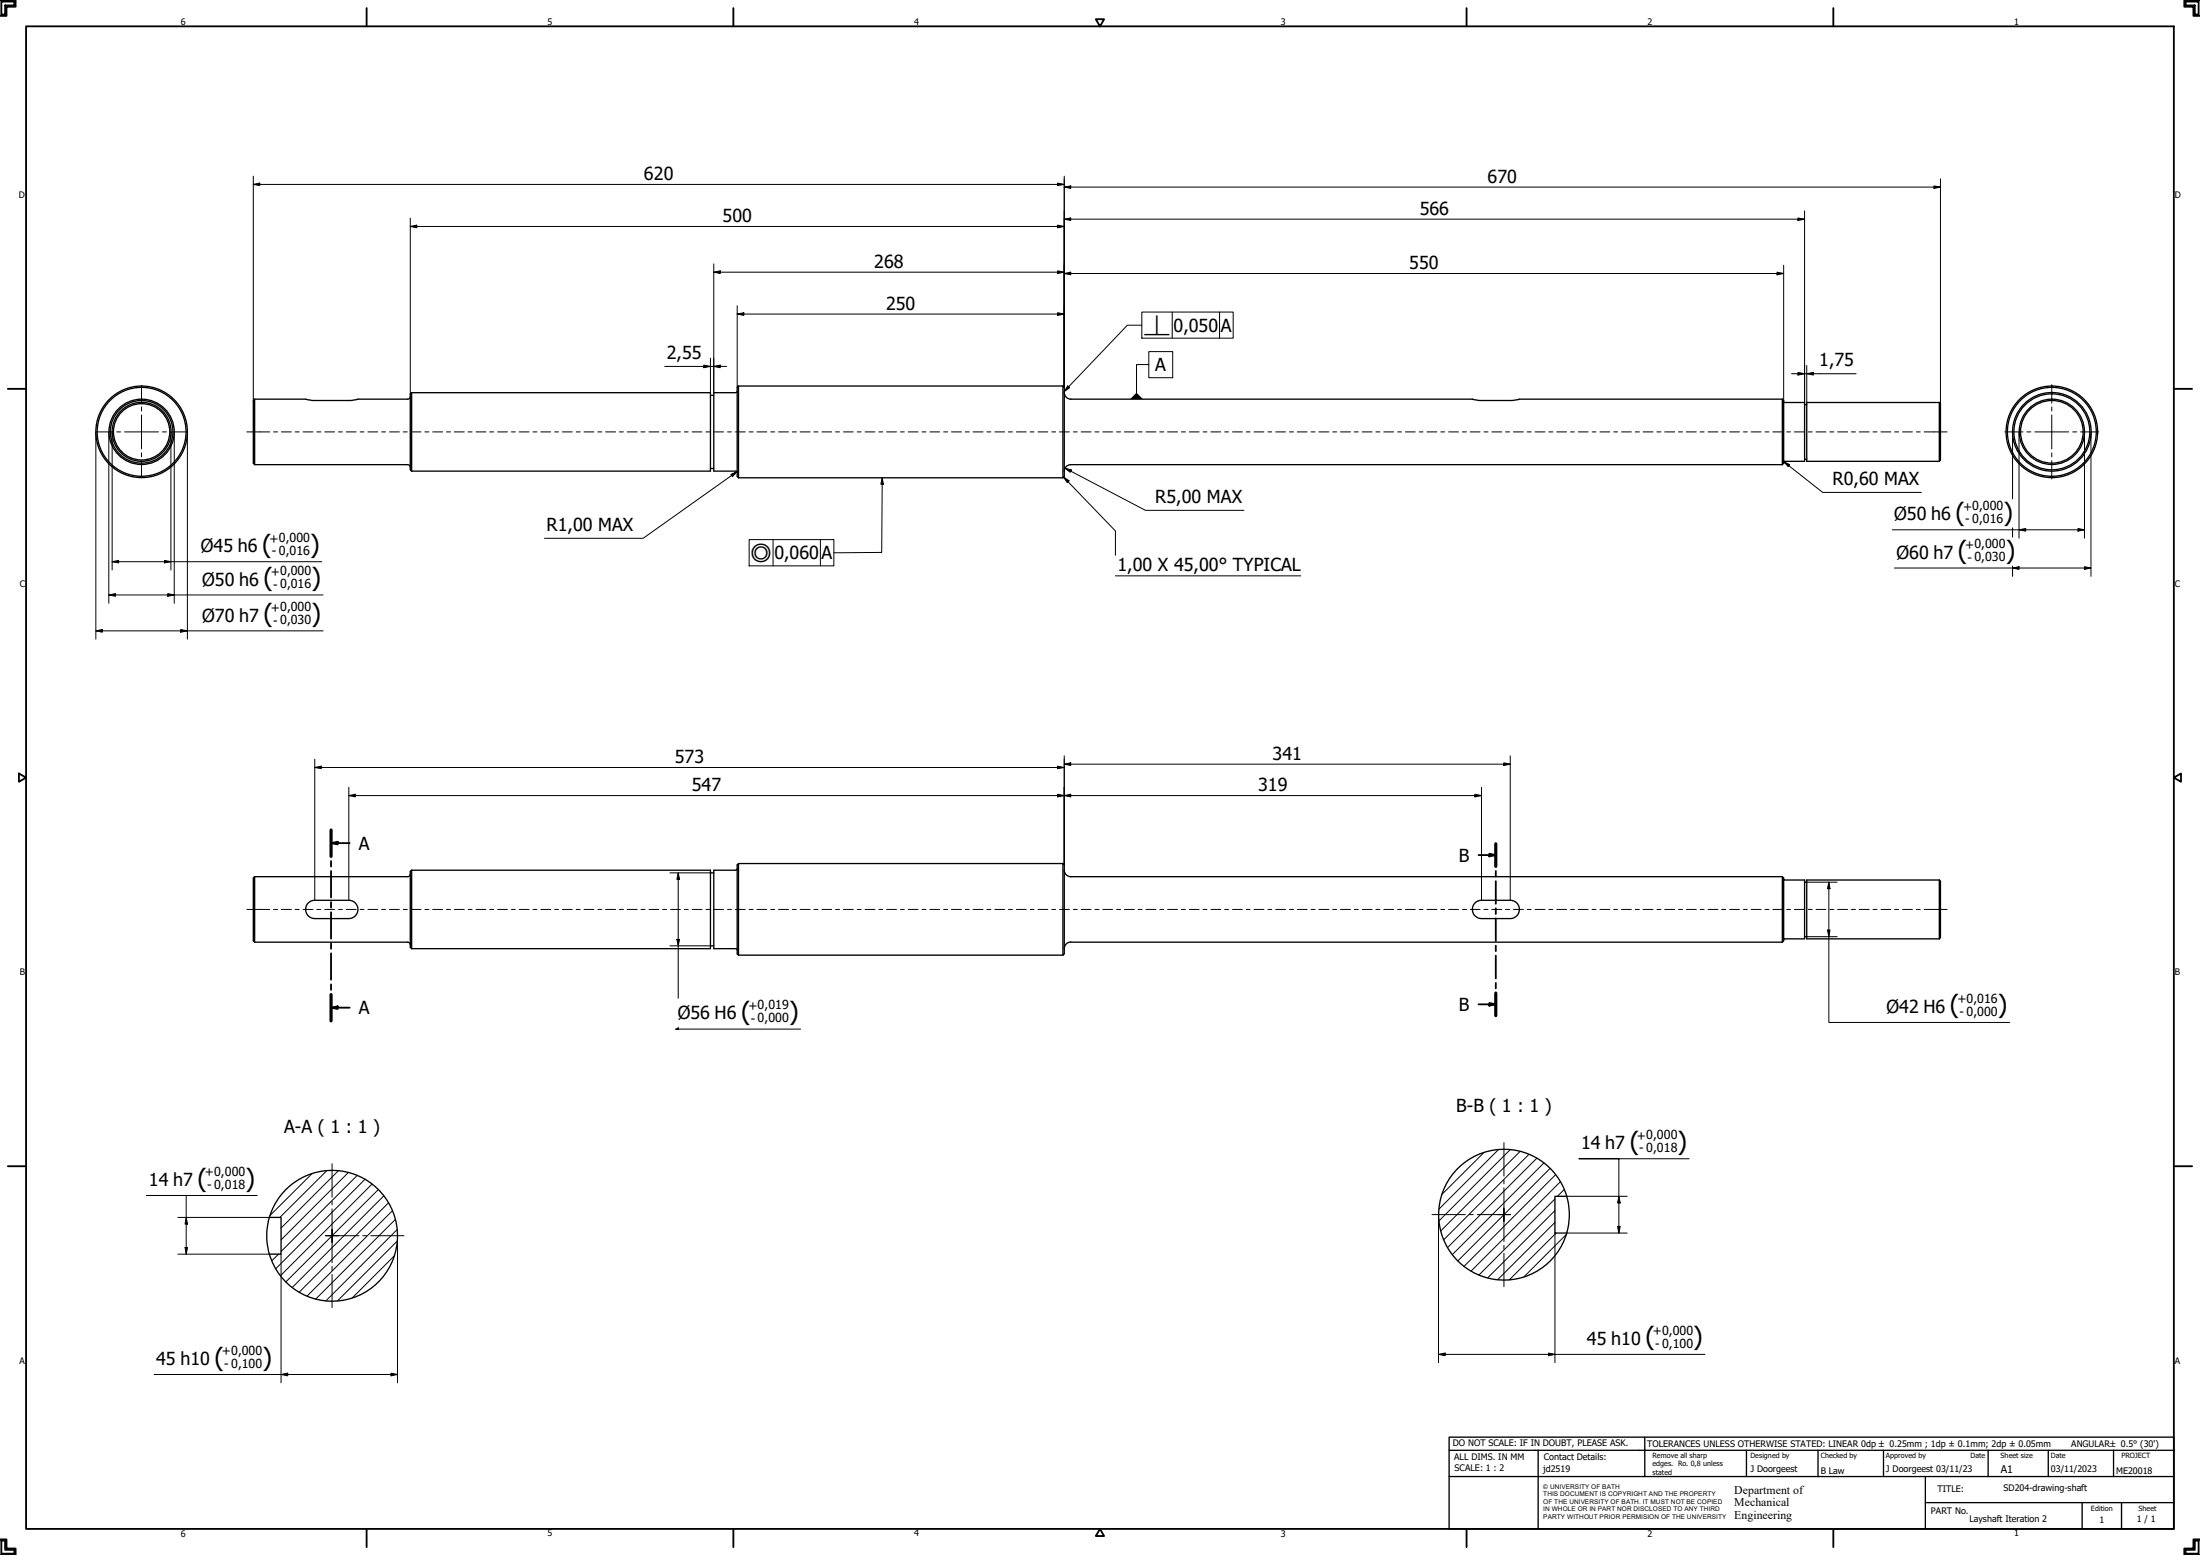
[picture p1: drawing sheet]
<svg xmlns="http://www.w3.org/2000/svg" width="841mm" height="594mm" viewBox="0 0 841 594" stroke-linecap="round" stroke-linejoin="round" font-family="sans-serif">
<!-- layer: Hatch (ISO) -->
<g fill="none" stroke="#000" stroke-width=".38">
<path d="M572.8 439.2l-22.8 22.8M577.3 439.2l-27.2 27.2M581.2 439.8l-30.5 30.5M119.3 448.4l-16.1 16M124.9 447.3l-17.9 17.8M129.3 447.3l-21.9 21.9M133.2 448l-25.8 25.7M136.6 449l-29.2 29.1M139.6 450.5l-34.2 34.2M142.2 452.3l-35 35.1M144.7 454.4l-35.4 35.3M146.7 456.9l-35 35"/>
<path d="M148.5 459.5l-34.1 34.2M567.2 440.3l-16 16M584.5 441l-32.6 32.7M587.5 442.5l-34.2 34.2M590.2 444.3l-35 35M592.6 446.4l-35.3 35.3M594.4 458.1l-29.1 29M594.7 448.8l-35.1 35M596.5 451.5l-34.1 34.1M598 454.4l-2.6 2.6M106.5 479.1l-2.6 2.6M150.1 462.5l-32.8 32.7"/>
<path d="M150.7 479.8l-16 16M151.1 465.9l-30.4 30.4M151.8 474.2l-22.8 22.8M151.8 469.7l-27.2 27.3M594.4 467l-21.9 21.9M594.4 462.5l-25.7 25.7M594.9 471.1l-17.9 17.8M598.7 471.7l-16.1 16.1"/>
</g>
<!-- layer: Visible (ISO) -->
<g fill="none" stroke="#000" stroke-width=".51">
<path d="M97.3 152.5v25M97.3 152.5l-.5 .5v24l.5 .5M156.8 151.5a.99 .99 0 0 1-1 1h-19l-2.8 .5h-14.4l-2.7-.5h-19.6M157.4 150v30M157.4 150l-.6 .5v29l.6 .5M157.4 150h114.2v30h-114.2M271.6 151h1.3M281.3 150h-8.4v30h8.4M281.8 149.5l-.5 .5M282.3 147.5v35M282.3 147.5l-.5 .5v34l.5 .5M282.3 147.5h124"/>
<path d="M406.3 147.5v35M406.3 147.5l.5 .5v34l-.5 .5M406.8 150l.6 1.6 .8 .6 1.1 .3h153.6l2.8 .5h12.3l2.8-.5h100.6M681.4 152.5l.5 .5v24l-.5 .5M681.4 152.5v25M681.9 153.5l.2 .3M682.1 153.8h7.8v22.4h-7.8M689.9 154.6h.8M741.4 153.8l.4 .5v21.4l-.4 .5M741.4 153.8v22.4M741.4 153.8h-50.7v22.4h50.7M97.3 177.5h58.6a.98 .98 0 0 1 .9 1"/>
<path d="M271.6 179h1.3M681.4 177.5h-272l-1.6 .6-.7 .8-.3 1.1M682.1 176.2l-.2 .3M689.9 175.4h.8M281.3 180.1l.5 .4M282.3 182.5h124M97.3 334.9v25.1M97.3 334.9l-.5 .5v24l.5 .6M156.8 334a.98 .98 0 0 1-.9 .9h-58.6M157.4 332.5v29.9M157.4 332.5l-.6 .4v29l.6 .5M157.4 332.5h114.2v29.9h-114.2"/>
<path d="M271.6 333.5h1.3M281.3 332.5h-8.4v29.9h8.4M281.8 331.9l-.5 .5M282.3 329.9v35M282.3 329.9l-.5 .5v34l.5 .5M282.3 329.9h124M406.3 329.9v35M406.3 329.9l.5 .5v34l-.5 .5M406.8 332.4l.6 1.6 .8 .7 1.2 .2h272M681.4 334.9l.5 .5v24l-.5 .6M681.4 334.9v25.1M681.9 335.9l.2 .2"/>
<path d="M682.1 336.2h7.8v22.5h-7.8M689.9 337h.8M741.4 336.2l.4 .4v21.6l-.4 .5M741.4 336.2v22.5M741.4 336.2h-50.7v22.5h50.7M97.3 360h58.6a.98 .98 0 0 1 .9 .9M117.9 345l1.1-.8 1.3-.2h13a3.5 3.5 0 0 1 3.5 3.4 3.5 3.5 0 0 1-3.5 3.5h-13a3.5 3.5 0 0 1-3.2-2.1 3.5 3.5 0 0 1 .8-3.8zM563.9 345l1.1-.8 1.4-.2h10.9a3.5 3.5 0 0 1 3.5 3.4 3.5 3.5 0 0 1-3.5 3.5h-10.9a3.5 3.5 0 0 1-3.3-2.1 3.5 3.5 0 0 1 .8-3.8zM681.4 360l-272-.1-1.6 .5-.7 .9-.3 1.1M682.1 358.7l-.2 .3M689.9 357.9h.8M271.6 361.4h1.3"/>
<path d="M281.3 362.4l.5 .5M282.3 364.9h124M598.9 457h-4.5v14.1h4.5M598.9 457a24.7 24.7 0 0 1 0 14.1M598.9 457.1a25 25 0 0 0-38.4-13.4 25 25 0 0 0 0 40.7 25 25 0 0 0 38.4-13.3M102.9 465.1h4.5v14h-4.5a26.3 26.3 0 0 1 0-14zM103 465.1a25 25 0 0 1 38.5-13.3 25 25 0 0 1-.1 40.7 25 25 0 0 1-38.4-13.4"/>
<circle cx="54.1" cy="165" r="17.5"/>
<circle cx="54.1" cy="165" r="17"/>
<circle cx="54.1" cy="165" r="12.5"/>
<circle cx="54.1" cy="165" r="12"/>
<circle cx="54.1" cy="165" r="10.8"/>
<circle cx="54.1" cy="165" r="11.3"/>
<circle cx="784.4" cy="165" r="15"/>
<circle cx="784.4" cy="165" r="17.5"/>
<circle cx="784.4" cy="165" r="17"/>
<circle cx="784.4" cy="165" r="12"/>
<circle cx="784.4" cy="165" r="14.5"/>
<circle cx="784.4" cy="165" r="12.5"/>
</g>
<!-- layer: Section Line (ISO) -->
<g fill="none" stroke="#000" stroke-width=".7">
<path d="M126.6 317.1v10.1M126.6 322.1l2.5-.5v1zM126.6 329v2.1M126.6 332.8v10.1M126.6 322.1h7.1M565.2 326.7h6.6M569.3 326.2l2.5 .5-2.5 .5zM571.8 322.4v8.6M571.8 332.8v2.1M571.8 336.6v8.7M126.6 344.6v2.1M126.6 348.5v10.1"/>
<path d="M571.8 347v2.2M571.8 350.9v8.6M126.6 360.4v2.1M126.6 364.2v10.1M126.6 376.1v2.1M126.6 380v10.1M571.8 361.3v2.1M571.8 365.1v8.7M571.8 375.5v2.1M571.8 379.4v8.6M126.6 385l2.5-.5v1zM126.6 385h7.1"/>
<path d="M565.2 383.7h6.6M569.3 383.2l2.5 .5-2.5 .5z"/>
</g>
<path d="M126.6 317.1v10.1M571.8 322.4v8.6M126.6 380v10.1M571.8 379.4v8.6" fill="none" stroke="#000" stroke-width="1.2"/>
<g fill="#000">
<path d="M126.6 322.1l2.5-.5v1z" fill-rule="evenodd"/>
<path d="M569.3 326.2l2.5 .5-2.5 .5z" fill-rule="evenodd"/>
<path d="M126.6 385l2.5-.5v1z" fill-rule="evenodd"/>
<path d="M569.3 383.2l2.5 .5-2.5 .5z" fill-rule="evenodd"/>
</g>
<!-- layer: Border (ISO) -->
<g fill="none" stroke="#000" stroke-width=".7">
<path d="M0 .1h6v2.5h-3.5v3.5h-2.5M.5 .6h5v1.5h-3.5v3.5h-1.5zM10 10.1h821v574h-821zM140.1 3.1v7M280.4 3.1v7M418.9 7.3h3.2l-1.6 2.8zM560.6 3.1v7M700.8 3.1v7M835.5 .6h5v5h-1.5v-3.5h-3.5zM841 .1h-6v2.5h3.5v3.5h2.5M3 148.6h7M831 148.6h7"/>
<path d="M7.2 295.5l2.8 1.6-2.8 1.6zM831 297.1l2.8-1.6v3.2zM3 445.6h7M831 445.6h7M0 588.1h2.5v3.5h3.5v2.5h-6M.5 588.6h1.5v3.5h3.5v1.5h-5zM140.1 584.1v7M280.4 584.1v7M420.5 584.1l1.6 2.7h-3.2zM560.6 584.1v7M700.8 584.1v7M835.5 592.1h3.5v-3.5h1.5v5h-5z"/>
<path d="M841 588.1h-2.5v3.5h-3.5v2.5h6"/>
</g>
<!-- layer: Title (ISO) -->
<g fill="none" stroke="#000" stroke-width=".51">
<path d="M554 554.1v-5h277v5M554 554.1h277v30h-277zM588 554.1v30M628.8 549.1v15M667.6 554.1v10M695 554.1v10M720 554.1v10M760 554.1v10M783 554.1v10M808 554.1v10M554 564.1h277M736 574.1h95"/>
<path d="M736 564.1v20M796 574.1v10M811 574.1v10"/>
</g>
<!-- layer: Dimension (ISO) -->
<g fill="none" stroke="#000" stroke-width=".38">
<path d="M96.8 70.5l2.5-.6v1zM96.8 70.5h310M96.8 67.3v85.7M404.3 69.9l2.5 .6-2.5 .4zM406.8 71.5l2.5-.5v1zM406.8 71.5h335M406.8 67.3v80.7M739.3 71l2.5 .5-2.5 .5zM741.8 68.3v86M156.8 86.5l2.5-.5v1zM156.8 86.5h250M156.8 83.3v67.2"/>
<path d="M404.3 86l2.5 .5-2.5 .5zM406.8 83.7l2.5-.4v.9zM406.8 83.7h283.1M687.3 83.3l2.6 .4-2.6 .5zM689.9 80.6v73.2M272.9 104l2.4-.5v1zM272.9 100.8v49.2M272.9 104h133.9M281.8 120l2.6-.5v1zM281.8 120h125M281.8 116.8v31.2M404.3 103.5l2.5 .5-2.5 .5z"/>
<path d="M404.3 119.5l2.5 .5-2.5 .5zM406.8 104.5l2.5-.5v1zM406.8 104.5h275.1M679.3 104l2.6 .5-2.6 .5zM681.9 101.3v51.7M254.1 140h23.7M269 139.5l2.6 .5-2.6 .5zM271.6 136.8v13.2M272.9 140l2.4-.5v1zM690.7 139.6v14.2M684.8 142.8h24.7M687.3 142.3l2.6 .5-2.6 .5z"/>
<path d="M690.7 142.8l2.5-.5v1zM36.6 165v79.2M41.6 165.1v65.4M42.9 165.1v52.7M65.3 165.1v52.7M66.6 165.1v65.4M71.6 165.1v79.1M407.1 178.9l2.5 .6-.5 .9zM407.1 178.9l30.8 16.1h37.7M681.9 176.4l2.2 1.1-.5 .8zM681.9 176.4l14.9 11.7h37.7M769.4 165.1v25.5"/>
<path d="M771.8 165.1v40.5M796.9 165.1v40.5M799.3 165.1v55.1M279.4 181.3l2.3-1.1-1.7 1.9zM281.7 180.2l-35.8 25.4h-37.7M42.9 214.6l2.4-.5v.9zM42.9 214.6h80.1M62.9 214.1l2.4 .5-2.4 .4zM723.4 202.4h73.5M724.2 217h75.1M769.4 217l2.4-.5v1zM769.4 201.6v3.6"/>
<path d="M769.4 216.3v3.9M771.8 202.4l2.6-.5v1zM794.4 201.9l2.5 .5-2.5 .5zM796.9 216.5l2.4 .5-2.4 .5zM41.6 227.3l2.5-.5v1zM41.6 227.3h81.9M64.1 226.8l2.5 .5-2.5 .5zM36.6 241l2.5-.5v1zM36.6 241h86.9M69.1 240.5l2.5 .5-2.5 .5zM120.3 293.2l2.5-.5v1zM120.3 293.2h286.5"/>
<path d="M120.3 290v54M404.3 292.7l2.5 .5-2.5 .5zM406.8 291.9l2.5-.5v1.1zM406.8 288.8v41.6M406.8 291.9h170.5M574.9 291.4l2.4 .5-2.4 .6zM577.3 288.8v55.2M133.3 303.9l2.5-.5v1.1zM133.3 303.9h433.1M133.3 300.8v43.2M404.3 303.4l2.5 .5-2.5 .6zM406.8 303.9l2.5-.5v1.1z"/>
<path d="M563.8 303.4l2.6 .5-2.6 .6zM566.4 300.8v43.2M256.1 333.5h15.5M259.3 333.5l.5 2.5h-1zM259.3 333.5v47.9M690.7 337h11.6M699.1 337l.5 2.5h-1zM699.1 337v53.6h69.1M258.8 358.9h1l-.5 2.5zM690.7 357.9h11.6M698.6 355.3h1l-.5 2.6zM256.1 361.4h15.5"/>
<path d="M259.3 392.4v.8h-1h47.8M98.3 456.7h-42.2h15.1v22.4M598.9 457h23.1M618.9 457l.5 2.6h-1zM645.7 442.7h-42.1h15.3v28.4M68 465.1h34.9M68 479.1h34.9M70.7 476.6h1l-.5 2.5zM71.2 465.1l.5 2.5h-1zM107.4 479.1v49.2M152 472.2v56.1M549.9 464.2v56.4"/>
<path d="M594.4 471.1v49.5M598.9 471.1h23.1M618.4 468.5h1l-.5 2.6zM549.9 517.4l2.5-.5v1zM549.9 517.4h101.9M591.9 516.9l2.5 .5-2.5 .5zM58.9 525.1h93.1M107.4 525.1l2.6-.5v1zM149.5 524.6l2.5 .5-2.5 .5z"/>
</g>
<g fill="#000">
<path d="M96.8 70.5l2.5-.6v1z" fill-rule="evenodd"/>
<path d="M404.3 69.9l2.5 .6-2.5 .4z" fill-rule="evenodd"/>
<path d="M406.8 71.5l2.5-.5v1z" fill-rule="evenodd"/>
<path d="M739.3 71l2.5 .5-2.5 .5z" fill-rule="evenodd"/>
<path d="M156.8 86.5l2.5-.5v1z" fill-rule="evenodd"/>
<path d="M404.3 86l2.5 .5-2.5 .5z" fill-rule="evenodd"/>
<path d="M406.8 83.7l2.5-.4v.9z" fill-rule="evenodd"/>
<path d="M687.3 83.3l2.6 .4-2.6 .5z" fill-rule="evenodd"/>
<path d="M272.9 104l2.4-.5v1z" fill-rule="evenodd"/>
<path d="M281.8 120l2.6-.5v1z" fill-rule="evenodd"/>
<path d="M404.3 103.5l2.5 .5-2.5 .5z" fill-rule="evenodd"/>
<path d="M406.8 104.5l2.5-.5v1z" fill-rule="evenodd"/>
<path d="M679.3 104l2.6 .5-2.6 .5z" fill-rule="evenodd"/>
<path d="M272.9 140l2.4-.5v1z" fill-rule="evenodd"/>
<path d="M404.3 119.5l2.5 .5-2.5 .5z" fill-rule="evenodd"/>
<path d="M269 139.5l2.6 .5-2.6 .5z" fill-rule="evenodd"/>
<path d="M687.3 142.3l2.6 .5-2.6 .5z" fill-rule="evenodd"/>
<path d="M690.7 142.8l2.5-.5v1z" fill-rule="evenodd"/>
<path d="M407.1 178.9l2.5 .6-.5 .9z" fill-rule="evenodd"/>
<path d="M681.9 176.4l2.2 1.1-.5 .8z" fill-rule="evenodd"/>
<path d="M279.4 181.3l2.3-1.1-1.7 1.9z" fill-rule="evenodd"/>
<path d="M42.9 214.6l2.4-.5v.9z" fill-rule="evenodd"/>
<path d="M62.9 214.1l2.4 .5-2.4 .4z" fill-rule="evenodd"/>
<path d="M769.4 217l2.4-.5v1z" fill-rule="evenodd"/>
<path d="M771.8 202.4l2.6-.5v1z" fill-rule="evenodd"/>
<path d="M794.4 201.9l2.5 .5-2.5 .5z" fill-rule="evenodd"/>
<path d="M796.9 216.5l2.4 .5-2.4 .5z" fill-rule="evenodd"/>
<path d="M41.6 227.3l2.5-.5v1z" fill-rule="evenodd"/>
<path d="M64.1 226.8l2.5 .5-2.5 .5z" fill-rule="evenodd"/>
<path d="M36.6 241l2.5-.5v1z" fill-rule="evenodd"/>
<path d="M69.1 240.5l2.5 .5-2.5 .5z" fill-rule="evenodd"/>
<path d="M120.3 293.2l2.5-.5v1z" fill-rule="evenodd"/>
<path d="M404.3 292.7l2.5 .5-2.5 .5z" fill-rule="evenodd"/>
<path d="M406.8 291.9l2.5-.5v1.1z" fill-rule="evenodd"/>
<path d="M574.9 291.4l2.4 .5-2.4 .6z" fill-rule="evenodd"/>
<path d="M133.3 303.9l2.5-.5v1.1z" fill-rule="evenodd"/>
<path d="M404.3 303.4l2.5 .5-2.5 .6z" fill-rule="evenodd"/>
<path d="M406.8 303.9l2.5-.5v1.1z" fill-rule="evenodd"/>
<path d="M563.8 303.4l2.6 .5-2.6 .6z" fill-rule="evenodd"/>
<path d="M259.3 333.5l.5 2.5h-1z" fill-rule="evenodd"/>
<path d="M699.1 337l.5 2.5h-1z" fill-rule="evenodd"/>
<path d="M258.8 358.9h1l-.5 2.5z" fill-rule="evenodd"/>
<path d="M698.6 355.3h1l-.5 2.6z" fill-rule="evenodd"/>
<path d="M618.9 457l.5 2.6h-1z" fill-rule="evenodd"/>
<path d="M70.7 476.6h1l-.5 2.5z" fill-rule="evenodd"/>
<path d="M71.2 465.1l.5 2.5h-1z" fill-rule="evenodd"/>
<path d="M618.4 468.5h1l-.5 2.6z" fill-rule="evenodd"/>
<path d="M549.9 517.4l2.5-.5v1z" fill-rule="evenodd"/>
<path d="M591.9 516.9l2.5 .5-2.5 .5z" fill-rule="evenodd"/>
<path d="M107.4 525.1l2.6-.5v1z" fill-rule="evenodd"/>
<path d="M149.5 524.6l2.5 .5-2.5 .5z" fill-rule="evenodd"/>
</g>
<!-- layer: Center Mark (ISO) -->
<g fill="none" stroke="#000" stroke-width=".38">
<path d="M54.1 147.5v6.5M54.1 155.5v1.5M54.1 158.5v13M784.4 147v7M784.4 155.5v1.5M784.4 158.5v13M36.6 165h6.5M44.6 165h1.5M47.6 165h13M54.1 173v1.5M54.1 176v6.5M62.1 165h1.5"/>
<path d="M65.1 165h6.5M766.4 165h7M774.8 165h1.6M777.9 165h12.9M784.4 173v1.5M784.4 176v7M792.4 165h1.5M795.3 165h7M574.9 436.5v12.8M126.9 444.6v12.8M126.9 458.9v1.4M574.9 453.8v10.2v-2.4"/>
<path d="M574.9 450.8v1.5M124.5 472.1h2.4h-2.4M126.9 461.9v10.2v-2.5M126.9 474.6v-2.5v10.3M129.5 472.1h-2.6h10.3M138.7 472.1h1.5M141.7 472.1h12.7M547.4 464h12.8M561.7 464h1.5M564.7 464h10.2h-2.4M574.9 466.6v-2.6v10.3M574.9 475.8v1.5"/>
<path d="M574.9 478.8v12.8M577.4 464h-2.5h2.5M126.9 483.8v1.6M126.9 486.9v12.7"/>
</g>
<!-- layer: Centerline (ISO) -->
<g fill="none" stroke="#000" stroke-width=".38">
<path d="M94.4 165h8.7M104.6 165h1.5M107.6 165h3.8M112.8 165h1.6M115.9 165h3.7M121.1 165h1.5M124.1 165h3.8M129.4 165h1.5M132.4 165h3.7M137.7 165h1.4M140.7 165h3.7M145.9 165h1.5"/>
<path d="M148.9 165h3.8M154.2 165h1.5M157.2 165h3.7M162.4 165h1.6M165.4 165h3.8M170.7 165h1.5M173.7 165h3.8M178.9 165h1.6M182 165h3.7M187.2 165h1.5M190.2 165h3.8M195.5 165h1.5"/>
<path d="M198.5 165h3.7M203.8 165h1.4M206.8 165h3.7M212 165h1.5M215 165h3.8M220.3 165h1.5M223.3 165h3.7M228.5 165h1.6M231.5 165h3.8M236.8 165h1.5M239.8 165h3.8M245 165h1.6"/>
<path d="M248.1 165h3.7M253.3 165h1.5M256.3 165h3.8M261.6 165h1.5M264.6 165h3.8M269.9 165h1.4M272.9 165h3.7M278.1 165h1.5M281.1 165h3.8M286.4 165h1.5M289.4 165h3.7M294.6 165h1.6"/>
<path d="M297.6 165h3.8M302.9 165h1.5M305.9 165h3.8M311.1 165h1.6M314.2 165h3.7M319.4 165h1.5M322.5 165h3.7M327.7 165h1.5M330.7 165h3.8M336 165h1.4M339 165h3.7M344.2 165h1.5"/>
<path d="M347.2 165h3.8M352.5 165h1.5M355.5 165h3.7M360.7 165h1.6M363.7 165h3.8M369 165h1.5M372 165h3.8M377.3 165h1.5M380.3 165h3.7M385.5 165h1.5M388.6 165h3.7M393.8 165h1.5"/>
<path d="M396.8 165h3.8M402.1 165h1.4M405.1 165h3.7M410.3 165h1.5M413.3 165h3.8M418.6 165h1.5M421.6 165h3.7M426.8 165h1.6M429.8 165h3.8M435.1 165h1.5M438.1 165h3.8M443.4 165h1.5"/>
<path d="M446.3 165h3.9M451.6 165h1.5M454.7 165h3.7M459.9 165h1.5M462.9 165h3.8M468.2 165h1.4M471.2 165h3.7M476.4 165h1.5M479.4 165h3.8M484.7 165h1.5M487.7 165h3.7M493 165h1.5"/>
<path d="M495.9 165h3.8M501.2 165h1.5M504.2 165h3.8M509.5 165h1.5M512.4 165h3.9M517.7 165h1.5M520.8 165h3.7M526 165h1.5M529 165h3.8M534.3 165h1.4M537.3 165h3.7M542.5 165h1.5"/>
<path d="M545.5 165h3.8M550.8 165h1.5M553.8 165h3.7M559.1 165h1.5M562 165h3.8M567.3 165h1.5M570.3 165h3.8M575.6 165h1.5M578.5 165h3.9M583.8 165h1.5M586.9 165h3.7M592.1 165h1.5"/>
<path d="M595.1 165h3.8M600.4 165h1.5M603.4 165h3.7M608.6 165h1.5M611.6 165h3.8M616.9 165h1.5M619.9 165h3.7M625.2 165h1.5M628.1 165h3.8M633.4 165h1.5M636.4 165h3.8M641.7 165h1.5"/>
<path d="M644.7 165h3.8M649.9 165h1.5M653 165h3.7M658.2 165h1.5M661.2 165h3.8M666.5 165h1.5M669.5 165h3.7M674.8 165h1.4M677.7 165h3.8M683 165h1.5M686 165h3.7M691.3 165h1.5"/>
<path d="M694.2 165h3.8M699.5 165h1.5M702.5 165h3.8M707.8 165h1.5M710.8 165h3.8M716 165h1.5M719.1 165h3.7M724.3 165h1.5M727.3 165h3.8M732.6 165h1.5M735.6 165h8.7M94.4 347.4h8.7"/>
<path d="M104.6 347.4h1.5M107.6 347.4h3.8M112.8 347.4h1.6M115.9 347.4h3.7M121.1 347.4h1.5M124.1 347.4h3.8M129.4 347.4h1.5M132.4 347.4h3.7M137.7 347.4h1.4M140.7 347.4h3.7M145.9 347.4h1.5M148.9 347.4h3.8"/>
<path d="M154.2 347.4h1.5M157.2 347.4h3.7M162.4 347.4h1.6M165.4 347.4h3.8M170.7 347.4h1.5M173.7 347.4h3.8M178.9 347.4h1.6M182 347.4h3.7M187.2 347.4h1.5M190.2 347.4h3.8M195.5 347.4h1.5M198.5 347.4h3.7"/>
<path d="M203.8 347.4h1.4M206.8 347.4h3.7M212 347.4h1.5M215 347.4h3.8M220.3 347.4h1.5M223.3 347.4h3.7M228.5 347.4h1.6M231.5 347.4h3.8M236.8 347.4h1.5M239.8 347.4h3.8M245 347.4h1.6M248.1 347.4h3.7"/>
<path d="M253.3 347.4h1.5M256.3 347.4h3.8M261.6 347.4h1.5M264.6 347.4h3.8M269.9 347.4h1.4M272.9 347.4h3.7M278.1 347.4h1.5M281.1 347.4h3.8M286.4 347.4h1.5M289.4 347.4h3.7M294.6 347.4h1.6M297.6 347.4h3.8"/>
<path d="M302.9 347.4h1.5M305.9 347.4h3.8M311.1 347.4h1.6M314.2 347.4h3.7M319.4 347.4h1.5M322.5 347.4h3.7M327.7 347.4h1.5M330.7 347.4h3.8M336 347.4h1.4M339 347.4h3.7M344.2 347.4h1.5M347.2 347.4h3.8"/>
<path d="M352.5 347.4h1.5M355.5 347.4h3.7M360.7 347.4h1.6M363.7 347.4h3.8M369 347.4h1.5M372 347.4h3.8M377.3 347.4h1.5M380.3 347.4h3.7M385.5 347.4h1.5M388.6 347.4h3.7M393.8 347.4h1.5M396.8 347.4h3.8"/>
<path d="M402.1 347.4h1.4M405.1 347.4h3.7M410.3 347.4h1.5M413.3 347.4h3.8M418.6 347.4h1.5M421.6 347.4h3.7M426.8 347.4h1.6M429.8 347.4h3.8M435.1 347.4h1.5M438.1 347.4h3.8M443.4 347.4h1.5M446.3 347.4h3.9"/>
<path d="M451.6 347.4h1.5M454.7 347.4h3.7M459.9 347.4h1.5M462.9 347.4h3.8M468.2 347.4h1.4M471.2 347.4h3.7M476.4 347.4h1.5M479.4 347.4h3.8M484.7 347.4h1.5M487.7 347.4h3.7M493 347.4h1.5M495.9 347.4h3.8"/>
<path d="M501.2 347.4h1.5M504.2 347.4h3.8M509.5 347.4h1.5M512.4 347.4h3.9M517.7 347.4h1.5M520.8 347.4h3.7M526 347.4h1.5M529 347.4h3.8M534.3 347.4h1.4M537.3 347.4h3.7M542.5 347.4h1.5M545.5 347.4h3.8"/>
<path d="M550.8 347.4h1.5M553.8 347.4h3.7M559.1 347.4h1.5M562 347.4h3.8M567.3 347.4h1.5M570.3 347.4h3.8M575.6 347.4h1.5M578.5 347.4h3.9M583.8 347.4h1.5M586.9 347.4h3.7M592.1 347.4h1.5M595.1 347.4h3.8"/>
<path d="M600.4 347.4h1.5M603.4 347.4h3.7M608.6 347.4h1.5M611.6 347.4h3.8M616.9 347.4h1.5M619.9 347.4h3.7M625.2 347.4h1.5M628.1 347.4h3.8M633.4 347.4h1.5M636.4 347.4h3.8M641.7 347.4h1.5M644.7 347.4h3.8"/>
<path d="M649.9 347.4h1.5M653 347.4h3.7M658.2 347.4h1.5M661.2 347.4h3.8M666.5 347.4h1.5M669.5 347.4h3.7M674.8 347.4h1.4M677.7 347.4h3.8M683 347.4h1.5M686 347.4h3.7M691.3 347.4h1.5M694.2 347.4h3.8"/>
<path d="M699.5 347.4h1.5M702.5 347.4h3.8M707.8 347.4h1.5M710.8 347.4h3.8M716 347.4h1.5M719.1 347.4h3.7M724.3 347.4h1.5M727.3 347.4h3.8M732.6 347.4h1.5M735.6 347.4h8.7"/>
</g>
<!-- layer: Symbol (ISO) -->
<g fill="none" stroke="#000" stroke-width=".38">
<path d="M436.5 119.2h34.9v10h-34.9zM448.1 119.2v10M466.2 119.2v10M436.5 124.2h-5.5l-24.2 25.4M439.2 139.3h-4.7v10.7M439.2 134.3h9.1v10h-9.1zM408.2 147.4l.7 .7-2.1 1.5zM337.2 182.5l.5 2.5h-1zM337.2 182.5l-.1 28.5-18.3 .2M406.6 182.3l2.1 1.4-.7 .7zM406.6 182.3l19.8 20.6v9.2M286.4 206.2h32.4v10h-32.4z"/>
<path d="M295.5 206.2v10M313.6 206.2v10M426.4 220h70.9"/>
</g>
<g fill="#000">
<path d="M408.2 147.4l.7 .7-2.1 1.5z" fill-rule="evenodd"/>
<path d="M432 152.5l2.5-2.5 2.4 2.5z" fill-rule="evenodd"/>
<path d="M337.2 182.5l.5 2.5h-1z" fill-rule="evenodd"/>
<path d="M406.6 182.3l2.1 1.4-.7 .7z" fill-rule="evenodd"/>
</g>
<g font-size="9.6">
<text x="747.6" y="198.9">(</text>
<text x="765.9" y="198.9">)</text>
<text x="100.3" y="211.1">(</text>
<text x="118.6" y="211.1">)</text>
<text x="748.5" y="213.5">(</text>
<text x="766.8" y="213.5">)</text>
<text x="100.8" y="223.9">(</text>
<text x="119.1" y="223.9">)</text>
<text x="100.8" y="237.5">(</text>
<text x="119.1" y="237.5">)</text>
<text x="283.3" y="389.7">(</text>
<text x="301.6" y="389.7">)</text>
<text x="745.4" y="387.2">(</text>
<text x="763.7" y="387.2">)</text>
<text x="623" y="439.2">(</text>
<text x="641.3" y="439.2">)</text>
<text x="75.5" y="453.3">(</text>
<text x="93.8" y="453.3">)</text>
<text x="629" y="514">(</text>
<text x="647.3" y="514">)</text>
<text x="82" y="521.7">(</text>
<text x="100.3" y="521.7">)</text>
</g>
<g font-size="6.9">
<text x="246.2" y="68.8">620</text>
<text x="568.7" y="69.9">670</text>
<text x="542.7" y="82.1">566</text>
<text x="276.2" y="84.9">500</text>
<text x="334.2" y="102.4">268</text>
<text x="538.7" y="102.8">550</text>
<text x="338.7" y="118.4">250</text>
<text x="448.6" y="126.7">0,050</text>
<text x="466.7" y="126.7">A</text>
<text x="254.9" y="137.3">2,55</text>
<text x="441.6" y="141.8">A</text>
<text x="695.5" y="140">1,75</text>
<text x="700.6" y="185.3">R0,60 MAX</text>
<text x="441.6" y="192.2">R5,00 MAX</text>
<text x="208.9" y="202.9">R1,00 MAX</text>
<text x="724.2" y="198.8">Ø50 h6</text>
<text x="76.8" y="211">Ø45 h6</text>
<text x="296" y="213.7">0,060</text>
<text x="314.1" y="213.7">A</text>
<text x="725" y="213.5">Ø60 h7</text>
<text x="427.2" y="218">1,00 X 45,00° TYPICAL</text>
<text x="77.3" y="223.7">Ø50 h6</text>
<text x="77.3" y="237.5">Ø70 h7</text>
<text x="257.9" y="291.6">573</text>
<text x="486.5" y="290.3">341</text>
<text x="264.5" y="302.3">547</text>
<text x="480.9" y="302.3">319</text>
<text x="137.2" y="324.6">A</text>
<text x="557.7" y="329.2">B</text>
<text x="137.2" y="387.5">A</text>
<text x="259.1" y="389.5">Ø56 H6</text>
<text x="557.7" y="386.2">B</text>
<text x="721.2" y="387">Ø42 H6</text>
<text x="556.6" y="424.7">B-B ( 1 : 1 )</text>
<text x="108.6" y="432.7">A-A ( 1 : 1 )</text>
<text x="604.4" y="439.1">14 h7</text>
<text x="56.9" y="453.2">14 h7</text>
<text x="606.7" y="513.9">45 h10</text>
<text x="59.7" y="521.5">45 h10</text>
</g>
<g font-size="6.5">
<text x="437" y="127.9">⟂</text>
<text x="286.9" y="214.7">◎</text>
</g>
<g font-size="4.8">
<text x="750.4" y="195.1">+0,000</text>
<text x="751.3" y="200">- 0,016</text>
<text x="103.1" y="207.3">+0,000</text>
<text x="751.3" y="209.7">+0,000</text>
<text x="103.9" y="212.2">- 0,016</text>
<text x="752.2" y="214.6">- 0,030</text>
<text x="103.6" y="220">+0,000</text>
<text x="104.5" y="224.9">- 0,016</text>
<text x="103.6" y="233.7">+0,000</text>
<text x="104.5" y="238.6">- 0,030</text>
<text x="748.3" y="383.3">+0,016</text>
<text x="286.1" y="385.9">+0,019</text>
<text x="749.1" y="388.2">- 0,000</text>
<text x="287" y="390.8">- 0,000</text>
<text x="625.8" y="435.4">+0,000</text>
<text x="626.7" y="440.3">- 0,018</text>
<text x="78.4" y="449.4">+0,000</text>
<text x="79.2" y="454.3">- 0,018</text>
<text x="631.8" y="510.1">+0,000</text>
<text x="632.7" y="515">- 0,100</text>
<text x="84.8" y="517.8">+0,000</text>
<text x="85.7" y="522.7">- 0,100</text>
</g>
<g font-size="4.5">
<text x="663" y="570.7">Department of</text>
<text x="663" y="575.5">Mechanical</text>
<text x="663" y="580.2">Engineering</text>
</g>
<text font-size="4.1" x="764.9" y="562.6">A1</text>
<g font-size="3.4">
<text x="69.2" y="9.7">6</text>
<text x="209.3" y="9.7">5</text>
<text x="349.5" y="9.7">4</text>
<text x="489.6" y="9.7">3</text>
<text x="629.8" y="9.7">2</text>
<text x="770" y="9.7">1</text>
<text x="7.2" y="75.6">D</text>
<text x="831.4" y="75.6">D</text>
<text x="7.6" y="224.1">C</text>
<text x="831.4" y="224.1">C</text>
<text x="7.6" y="372.6">B</text>
<text x="831.4" y="372.6">B</text>
<text x="7.5" y="521.1">A</text>
<text x="831.4" y="521.1">A</text>
<text x="555.4" y="552.6">DO NOT SCALE: IF IN DOUBT, PLEASE ASK.</text>
<text x="555.9" y="557.6">ALL DIMS. IN MM</text>
<text x="590.2" y="557.7">Contact Details:</text>
<text x="629.7" y="552.9">TOLERANCES UNLESS OTHERWISE STATED: LINEAR 0dp ± 0.25mm ; 1dp ± 0.1mm; 2dp ± 0.05mm</text>
<text x="791.8" y="552.9">ANGULAR± 0.5° (30')</text>
<text x="556.1" y="561.8">SCALE: 1 : 2</text>
<text x="590" y="562.4">jd2519</text>
<text x="669.2" y="562.4">J Doorgeest</text>
<text x="696" y="563">B Law</text>
<text x="721" y="562.4">J Doorgeest 03/11/23</text>
<text x="784" y="562.5">03/11/2023</text>
<text x="808.9" y="563.1">ME20018</text>
<text x="765.9" y="569.6">SD204-drawing-shaft</text>
<text x="740.7" y="570.1">TITLE:</text>
<text x="738.2" y="578.3">PART No.</text>
<text x="752.9" y="581.6">Layshaft Iteration 2</text>
<text x="802.6" y="581.8">1</text>
<text x="816.9" y="581.6">1 / 1</text>
<text x="69.2" y="587">6</text>
<text x="209.3" y="587">5</text>
<text x="349.5" y="587">4</text>
<text x="489.6" y="587">3</text>
<text x="629.8" y="587">2</text>
<text x="770" y="587">1</text>
</g>
<g font-size="2.7">
<text x="631.8" y="556.9">Remove all sharp</text>
<text x="669.2" y="557.2">Designed by</text>
<text x="696" y="557.2">Checked by</text>
<text x="721" y="557.2">Approved by</text>
<text x="753.3" y="557.1">Date</text>
<text x="764.8" y="557.2">Sheet size</text>
<text x="784" y="557.1">Date</text>
<text x="811" y="557.1">PROJECT</text>
<text x="631.8" y="560.1">edges. Ro. 0,8 unless</text>
<text x="631.8" y="563.4">stated</text>
<text x="799.3" y="577.2">Edition</text>
<text x="817.6" y="577.2">Sheet</text>
</g>
<g font-size="2.5">
<text x="590" y="568.9">© UNIVERSITY OF BATH</text>
<text x="590" y="571.7">THIS DOCUMENT IS COPYRIGHT AND THE PROPERTY</text>
<text x="590" y="574.6">OF THE UNIVERSITY OF BATH. IT MUST NOT BE COPIED</text>
<text x="590" y="577.4">IN WHOLE OR IN PART NOR DISCLOSED TO ANY THIRD</text>
<text x="590" y="580.2">PARTY WITHOUT PRIOR PERMISION OF THE UNIVERSITY</text>
</g>
</svg>
